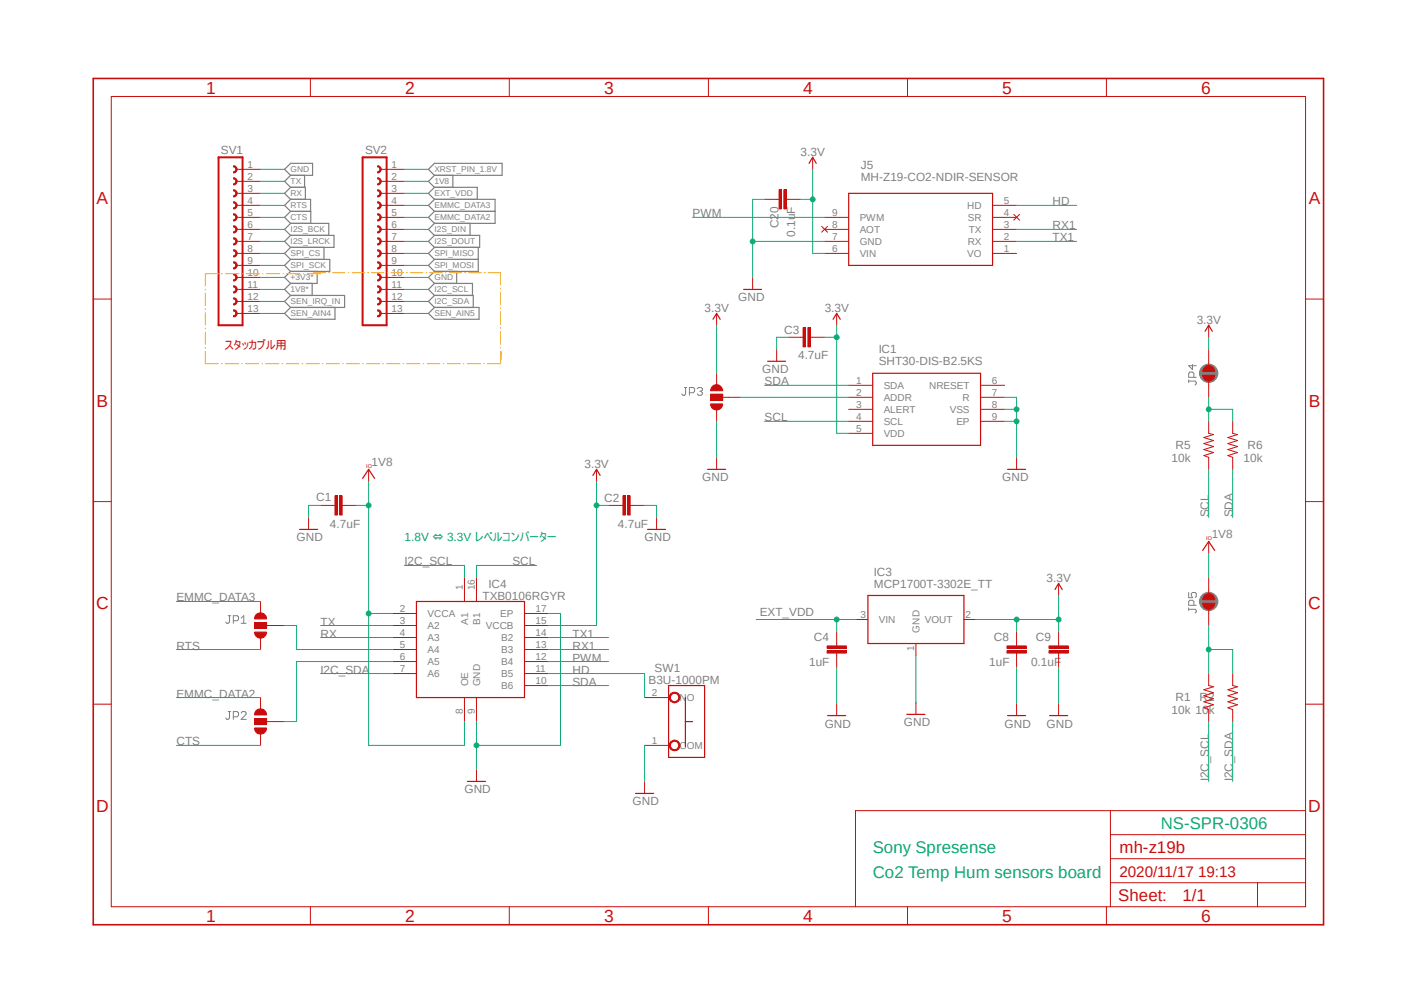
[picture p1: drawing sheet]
<svg xmlns="http://www.w3.org/2000/svg" width="297mm" height="210mm" viewBox="0 0 297 210" stroke-linecap="round" stroke-linejoin="round" font-family="sans-serif">
<path d="M19.2 16.3l261.2 179.8M280.4 16.3l-261.2 179.8" fill="none" stroke="#fff" stroke-width=".21"/>
<g fill="none" stroke="#808080" stroke-width=".21">
<path d="M144.8 82h.5M145 82v1.3l-.2 .3h-.3l-.3-.3M145.8 83.1h.9l.2-.3v-.6l-.2-.2h-.9v1.6M147.5 82.2l.3-.2h.5l.3 .2v.3l-.3 .3M148 82.8h.3M148.3 82.8l.3 .3v.2l-.3 .3h-.5l-.3-.3M48.3 130.2h.5M48.6 130.2v1.4l-.3 .2h-.3l-.2-.2M49.4 131.3h.8l.3-.3v-.5l-.3-.3h-.8v1.6M51 131.8h1.1M51 130.7l.6-.5v1.6M48.3 150.5h.5"/>
<path d="M48.6 150.5v1.3l-.3 .3h-.3l-.2-.3M49.4 151.6h.8l.3-.3v-.5l-.3-.3h-.8v1.6M51 150.8l.3-.3h.5l.3 .3v.2l-1.1 1.1h1.1"/>
</g>
<circle cx="255.7" cy="79" r="1.94" fill="#808080"/>
<g fill="none" stroke="#808080" stroke-width=".21">
<path d="M252.3 77.1v1l-.8-.8h1.6M252.6 79.8v-.8l-.3-.3h-.6l-.2 .3v.8h1.6M251.5 80.6h1.3l.3 .3v.3l-.3 .2M251.5 80.3v.6"/>
<circle cx="255.7" cy="79" r="1.94"/>
</g>
<circle cx="255.7" cy="127.2" r="1.94" fill="#808080"/>
<g fill="none" stroke="#808080" stroke-width=".21">
<path d="M251.5 128.9h1.3l.3 .2v.3l-.3 .3M251.5 125.3v1.1h.8l-.3-.5v-.3l.3-.3h.5l.3 .3v.5l-.3 .3M251.5 128.6v.5M252.6 128v-.8l-.3-.2h-.6l-.2 .2v.8h1.6"/>
<circle cx="255.7" cy="127.2" r="1.94"/>
</g>
<g fill="none" stroke="#808080" stroke-width=".25">
<path d="M60.2 35.8l1.3-1.3h4.6v2.6h-4.6zM61.5 39.6h3.1v2.6M61.5 37.1l-1.3 1.3 1.3 1.2M61.5 39.6l-1.3 1.3 1.3 1.3M64.4 37.1v2.5M91.9 34.5h14.3v2.6h-14.3l-1.3-1.3zM91.9 37.1l-1.3 1.3 1.3 1.2M91.9 39.6h9.1v2.6M91.9 39.6l-1.3 1.3 1.3 1.3M95.8 37.1v2.5M61.5 54.9h8.3v2.5h-8.3M61.5 52.3l-1.3 1.3 1.3 1.3"/>
<path d="M61.5 49.8h9.2v2.5h-9.2M61.5 54.9l-1.3 1.2 1.3 1.3M61.5 42.2h4.2v2.5M61.5 44.7h4.2v2.5M61.5 47.2h8.1v2.6M61.5 42.2l-1.3 1.2 1.3 1.3M61.5 44.7l-1.3 1.3 1.3 1.2M61.5 47.2l-1.3 1.3 1.3 1.3M61.5 49.8l-1.3 1.3 1.3 1.2M61.5 57.4l-1.3 1.3 1.3 1.2M61.5 59.9l-1.3 1.3 1.3 1.3M66 59.9v2.6"/>
<path d="M67.1 57.4v2.5h-5.6M68.5 52.3v2.6M91.9 57.4l-1.3 1.3 1.3 1.2M91.9 59.9h8v2.6M91.9 49.8h9.6v2.5h-9.6M91.9 54.9h9.3M91.9 52.3l-1.3 1.3 1.3 1.3M91.9 54.9l-1.3 1.2 1.3 1.3M91.9 42.2l-1.3 1.2 1.3 1.3M91.9 42.2h12.8v5h-12.8M91.9 44.7h12.8M91.9 44.7l-1.3 1.3 1.3 1.2"/>
<path d="M91.9 47.2l-1.3 1.3 1.3 1.3M91.9 49.8l-1.3 1.3 1.3 1.2M91.9 59.9l-1.3 1.3 1.3 1.3M96.6 57.4v2.5M99.4 47.2v2.6M101.2 52.3v5.1h-9.3M61.5 62.5h11.4v2.5h-11.4M61.5 65l-1.3 1.3 1.3 1.2h9.4v-2.5M61.5 62.5l-1.3 1.3 1.3 1.2M91.9 62.5h8.2v2.5M91.9 62.5l-1.3 1.3 1.3 1.2M91.9 65h9.4v2.5h-9.4l-1.3-1.2z"/>
</g>
<g fill="none" stroke="#c90d0c" stroke-width=".21">
<path d="M65.7 16.6v3.8M107.7 16.6v3.8M149.9 16.6v3.8M192 16.6v3.8M234.1 16.6v3.8M23.5 20.4h252.7v171.4h-252.7zM19.7 63.2h3.8M276.2 63.2h3.8M78 99.3v2.5M19.7 106.1h3.8M65.3 109.4v2.6M138.9 109.4v2.6"/>
<path d="M276.2 106.1h3.8M19.7 148.9h3.8M223.9 148.8v2.5M276.2 148.9h3.8M100.8 162.7v2.6M234.9 171.4v20.4M234.9 176.5h41.3M276.2 171.4h-95.2v20.4M65.7 191.8v3.8M107.7 191.8v3.8M149.9 191.8v3.8M192 191.8v3.8"/>
<path d="M234.1 191.8v3.8M234.9 186.7h41.3M234.9 181.6h41.3M266 186.7v5.1"/>
</g>
<path d="M19.7 16.6h260.3v179h-260.3z" fill="none" stroke="#c90d0c" stroke-width=".34"/>
<path d="M63.4 112h3.8M76.7 101.2l1.3-1.9 1.2 1.9M137 112h3.8M222 151.3h3.8M98.9 165.3h3.8" fill="none" stroke="#c90d0c" stroke-width=".25"/>
<path d="M76.7 33.3h5.1" fill="none" stroke="#c90d0c" stroke-width=".42"/>
<path d="M79.9 40.1a.76 .76 0 0 1 .8 .8 .76 .76 0 0 1-.8 .8v-.3a.51 .51 0 0 0 .5-.5 .51 .51 0 0 0-.5-.5z" fill-rule="evenodd" fill="#c90d0c"/>
<path d="M79.9 40.1a.76 .76 0 0 1 .8 .8 .76 .76 0 0 1-.8 .8v-.3a.51 .51 0 0 0 .5-.5 .51 .51 0 0 0-.5-.5z" fill="none" stroke="#c90d0c" stroke-width=".21"/>
<path d="M79.9 37.6a.76 .76 0 0 1 .8 .8 .76 .76 0 0 1-.8 .7v-.2a.51 .51 0 0 0 .5-.5 .51 .51 0 0 0-.5-.6z" fill-rule="evenodd" fill="#c90d0c"/>
<path d="M79.9 37.6a.76 .76 0 0 1 .8 .8 .76 .76 0 0 1-.8 .7v-.2a.51 .51 0 0 0 .5-.5 .51 .51 0 0 0-.5-.6z" fill="none" stroke="#c90d0c" stroke-width=".21"/>
<path d="M79.9 35.1a.76 .76 0 0 1 .8 .7 .76 .76 0 0 1-.8 .8v-.3a.51 .51 0 0 0 .5-.5 .51 .51 0 0 0-.5-.5z" fill-rule="evenodd" fill="#c90d0c"/>
<path d="M79.9 35.1a.76 .76 0 0 1 .8 .7 .76 .76 0 0 1-.8 .8v-.3a.51 .51 0 0 0 .5-.5 .51 .51 0 0 0-.5-.5z" fill="none" stroke="#c90d0c" stroke-width=".21"/>
<path d="M79.9 45.2a.76 .76 0 0 1 .8 .8 .76 .76 0 0 1-.8 .7v-.2a.51 .51 0 0 0 .5-.5 .51 .51 0 0 0-.5-.5z" fill-rule="evenodd" fill="#c90d0c"/>
<path d="M79.9 45.2a.76 .76 0 0 1 .8 .8 .76 .76 0 0 1-.8 .7v-.2a.51 .51 0 0 0 .5-.5 .51 .51 0 0 0-.5-.5z" fill="none" stroke="#c90d0c" stroke-width=".21"/>
<path d="M79.9 42.7a.76 .76 0 0 1 .8 .7 .76 .76 0 0 1-.8 .8v-.3a.51 .51 0 0 0 .5-.5 .51 .51 0 0 0-.5-.5z" fill-rule="evenodd" fill="#c90d0c"/>
<path d="M79.9 42.7a.76 .76 0 0 1 .8 .7 .76 .76 0 0 1-.8 .8v-.3a.51 .51 0 0 0 .5-.5 .51 .51 0 0 0-.5-.5z" fill="none" stroke="#c90d0c" stroke-width=".21"/>
<path d="M79.9 52.8a.76 .76 0 0 1 .8 .8 .76 .76 0 0 1-.8 .8v-.3a.51 .51 0 0 0 .5-.5 .51 .51 0 0 0-.5-.5z" fill-rule="evenodd" fill="#c90d0c"/>
<path d="M79.9 52.8a.76 .76 0 0 1 .8 .8 .76 .76 0 0 1-.8 .8v-.3a.51 .51 0 0 0 .5-.5 .51 .51 0 0 0-.5-.5z" fill="none" stroke="#c90d0c" stroke-width=".21"/>
<path d="M79.9 50.3a.76 .76 0 0 1 .8 .8 .76 .76 0 0 1-.8 .7v-.2a.51 .51 0 0 0 .5-.5 .51 .51 0 0 0-.5-.6z" fill-rule="evenodd" fill="#c90d0c"/>
<path d="M79.9 50.3a.76 .76 0 0 1 .8 .8 .76 .76 0 0 1-.8 .7v-.2a.51 .51 0 0 0 .5-.5 .51 .51 0 0 0-.5-.6z" fill="none" stroke="#c90d0c" stroke-width=".21"/>
<path d="M79.9 47.8a.76 .76 0 0 1 .8 .7 .76 .76 0 0 1-.8 .8v-.3a.51 .51 0 0 0 .5-.5 .51 .51 0 0 0-.5-.5z" fill-rule="evenodd" fill="#c90d0c"/>
<path d="M79.9 47.8a.76 .76 0 0 1 .8 .7 .76 .76 0 0 1-.8 .8v-.3a.51 .51 0 0 0 .5-.5 .51 .51 0 0 0-.5-.5z" fill="none" stroke="#c90d0c" stroke-width=".21"/>
<path d="M79.9 57.9a.76 .76 0 0 1 .8 .8 .76 .76 0 0 1-.8 .7v-.2a.51 .51 0 0 0 .5-.5 .51 .51 0 0 0-.5-.5z" fill-rule="evenodd" fill="#c90d0c"/>
<path d="M79.9 57.9a.76 .76 0 0 1 .8 .8 .76 .76 0 0 1-.8 .7v-.2a.51 .51 0 0 0 .5-.5 .51 .51 0 0 0-.5-.5z" fill="none" stroke="#c90d0c" stroke-width=".21"/>
<path d="M79.9 55.4a.76 .76 0 0 1 .8 .7 .76 .76 0 0 1-.8 .8v-.3a.51 .51 0 0 0 .5-.5 .51 .51 0 0 0-.5-.5z" fill-rule="evenodd" fill="#c90d0c"/>
<path d="M79.9 55.4a.76 .76 0 0 1 .8 .7 .76 .76 0 0 1-.8 .8v-.3a.51 .51 0 0 0 .5-.5 .51 .51 0 0 0-.5-.5z" fill="none" stroke="#c90d0c" stroke-width=".21"/>
<path d="M79.9 65.5a.74 .74 0 0 1 .8 .8 .74 .74 0 0 1-.8 .7v-.2a.49 .49 0 0 0 .5-.5 .49 .49 0 0 0-.5-.5z" fill-rule="evenodd" fill="#c90d0c"/>
<path d="M79.9 65.5a.74 .74 0 0 1 .8 .8 .74 .74 0 0 1-.8 .7v-.2a.49 .49 0 0 0 .5-.5 .49 .49 0 0 0-.5-.5z" fill="none" stroke="#c90d0c" stroke-width=".21"/>
<path d="M79.9 63a.76 .76 0 0 1 .8 .8 .76 .76 0 0 1-.8 .7v-.2a.51 .51 0 0 0 .5-.5 .51 .51 0 0 0-.5-.6z" fill-rule="evenodd" fill="#c90d0c"/>
<path d="M79.9 63a.76 .76 0 0 1 .8 .8 .76 .76 0 0 1-.8 .7v-.2a.51 .51 0 0 0 .5-.5 .51 .51 0 0 0-.5-.6z" fill="none" stroke="#c90d0c" stroke-width=".21"/>
<path d="M79.9 60.5a.76 .76 0 0 1 .8 .7 .76 .76 0 0 1-.8 .8v-.3a.51 .51 0 0 0 .5-.5 .51 .51 0 0 0-.5-.5z" fill-rule="evenodd" fill="#c90d0c"/>
<g fill="none" stroke="#c90d0c" stroke-width=".21">
<path d="M80.5 35.8h5.1M80.5 38.4h5.1M80.5 40.9h5.1M80.5 43.4h5.1M80.5 46h5.1M80.5 48.5h5.1M80.5 51.1h5.1M80.5 53.6h5.1M80.5 56.1h5.1M80.5 58.7h5.1M79.9 60.5a.76 .76 0 0 1 .8 .7 .76 .76 0 0 1-.8 .8v-.3a.51 .51 0 0 0 .5-.5 .51 .51 0 0 0-.5-.5zM80.5 61.2h5.1"/>
<path d="M80.5 63.8h5.1M80.5 66.3h5.1M70.4 106.9h.5M72.4 106.9h.5"/>
</g>
<path d="M76.7 33.3v35.5h5.1v-35.5" fill="none" stroke="#c90d0c" stroke-width=".42"/>
<path d="M71.9 104.9h.5v4h-.5z" fill-rule="evenodd" fill="#c90d0c"/>
<path d="M71.9 104.9h.5v4h-.5z" fill="none" stroke="#c90d0c" stroke-width=".21"/>
<path d="M70.9 104.9h.5v4h-.5z" fill-rule="evenodd" fill="#c90d0c"/>
<path d="M67.8 106.9h2.6M70.9 104.9h.5v4h-.5zM72.9 106.9h2.5M131.3 106.9h.5M133.3 106.9h.5" fill="none" stroke="#c90d0c" stroke-width=".21"/>
<path d="M132.8 104.9h.5v4h-.5z" fill-rule="evenodd" fill="#c90d0c"/>
<path d="M132.8 104.9h.5v4h-.5z" fill="none" stroke="#c90d0c" stroke-width=".21"/>
<path d="M131.8 104.9h.5v4h-.5z" fill-rule="evenodd" fill="#c90d0c"/>
<path d="M128.7 106.9h2.6M131.8 104.9h.5v4h-.5zM133.8 106.9h2.6M223.9 136.1v.5M223.9 138.1v.5" fill="none" stroke="#c90d0c" stroke-width=".21"/>
<path d="M221.9 137.6h4.1v.5h-4.1z" fill-rule="evenodd" fill="#c90d0c"/>
<path d="M221.9 137.6h4.1v.5h-4.1z" fill="none" stroke="#c90d0c" stroke-width=".21"/>
<path d="M221.9 136.6h4.1v.5h-4.1z" fill-rule="evenodd" fill="#c90d0c"/>
<path d="M177 136.1v.5M177 138.1v.5M221.9 136.6h4.1v.5h-4.1zM223.9 133.6v2.5M223.9 138.6v2.6M177 148.8v2.5M193.8 148.5v2.6M215.1 148.8v2.5" fill="none" stroke="#c90d0c" stroke-width=".21"/>
<path d="M175.1 151.3h3.8M191.9 151.1h3.8M213.1 151.3h3.9" fill="none" stroke="#c90d0c" stroke-width=".25"/>
<path d="M175 137.6h4v.5h-4z" fill-rule="evenodd" fill="#c90d0c"/>
<path d="M175 137.6h4v.5h-4z" fill="none" stroke="#c90d0c" stroke-width=".21"/>
<path d="M175 136.6h4v.5h-4z" fill-rule="evenodd" fill="#c90d0c"/>
<path d="M175 136.6h4v.5h-4zM177 133.6v2.5M177 138.6v2.6M215.1 136.1v.5M215.1 138.1v.5" fill="none" stroke="#c90d0c" stroke-width=".21"/>
<path d="M213 137.6h4.1v.5h-4.1z" fill-rule="evenodd" fill="#c90d0c"/>
<path d="M213 137.6h4.1v.5h-4.1z" fill="none" stroke="#c90d0c" stroke-width=".21"/>
<path d="M213 136.6h4.1v.5h-4.1z" fill-rule="evenodd" fill="#c90d0c"/>
<path d="M181.1 131h2.5M193.8 136.1v2.5M203.9 131h2.6M213 136.6h4.1v.5h-4.1zM215.1 133.6v2.5M215.1 138.6v2.6" fill="none" stroke="#c90d0c" stroke-width=".21"/>
<path d="M183.6 125.9h20.3v10.2h-20.3z" fill="none" stroke="#c90d0c" stroke-width=".25"/>
<path d="M46.2 33.3h5.1" fill="none" stroke="#c90d0c" stroke-width=".42"/>
<path d="M49.4 40.1a.76 .76 0 0 1 .8 .8 .76 .76 0 0 1-.8 .8v-.3a.51 .51 0 0 0 .5-.5 .51 .51 0 0 0-.5-.5z" fill-rule="evenodd" fill="#c90d0c"/>
<path d="M49.4 40.1a.76 .76 0 0 1 .8 .8 .76 .76 0 0 1-.8 .8v-.3a.51 .51 0 0 0 .5-.5 .51 .51 0 0 0-.5-.5z" fill="none" stroke="#c90d0c" stroke-width=".21"/>
<path d="M49.4 37.6a.76 .76 0 0 1 .8 .8 .76 .76 0 0 1-.8 .7v-.2a.51 .51 0 0 0 .5-.5 .51 .51 0 0 0-.5-.6z" fill-rule="evenodd" fill="#c90d0c"/>
<path d="M49.4 37.6a.76 .76 0 0 1 .8 .8 .76 .76 0 0 1-.8 .7v-.2a.51 .51 0 0 0 .5-.5 .51 .51 0 0 0-.5-.6z" fill="none" stroke="#c90d0c" stroke-width=".21"/>
<path d="M49.4 35.1a.76 .76 0 0 1 .8 .7 .76 .76 0 0 1-.8 .8v-.3a.51 .51 0 0 0 .5-.5 .51 .51 0 0 0-.5-.5z" fill-rule="evenodd" fill="#c90d0c"/>
<path d="M49.4 35.1a.76 .76 0 0 1 .8 .7 .76 .76 0 0 1-.8 .8v-.3a.51 .51 0 0 0 .5-.5 .51 .51 0 0 0-.5-.5z" fill="none" stroke="#c90d0c" stroke-width=".21"/>
<path d="M49.4 45.2a.76 .76 0 0 1 .8 .8 .76 .76 0 0 1-.8 .7v-.2a.51 .51 0 0 0 .5-.5 .51 .51 0 0 0-.5-.5z" fill-rule="evenodd" fill="#c90d0c"/>
<path d="M49.4 45.2a.76 .76 0 0 1 .8 .8 .76 .76 0 0 1-.8 .7v-.2a.51 .51 0 0 0 .5-.5 .51 .51 0 0 0-.5-.5z" fill="none" stroke="#c90d0c" stroke-width=".21"/>
<path d="M49.4 42.7a.76 .76 0 0 1 .8 .7 .76 .76 0 0 1-.8 .8v-.3a.51 .51 0 0 0 .5-.5 .51 .51 0 0 0-.5-.5z" fill-rule="evenodd" fill="#c90d0c"/>
<path d="M49.4 42.7a.76 .76 0 0 1 .8 .7 .76 .76 0 0 1-.8 .8v-.3a.51 .51 0 0 0 .5-.5 .51 .51 0 0 0-.5-.5z" fill="none" stroke="#c90d0c" stroke-width=".21"/>
<path d="M49.4 52.8a.76 .76 0 0 1 .8 .8 .76 .76 0 0 1-.8 .8v-.3a.51 .51 0 0 0 .5-.5 .51 .51 0 0 0-.5-.5z" fill-rule="evenodd" fill="#c90d0c"/>
<path d="M49.4 52.8a.76 .76 0 0 1 .8 .8 .76 .76 0 0 1-.8 .8v-.3a.51 .51 0 0 0 .5-.5 .51 .51 0 0 0-.5-.5z" fill="none" stroke="#c90d0c" stroke-width=".21"/>
<path d="M49.4 50.3a.76 .76 0 0 1 .8 .8 .76 .76 0 0 1-.8 .7v-.2a.51 .51 0 0 0 .5-.5 .51 .51 0 0 0-.5-.6z" fill-rule="evenodd" fill="#c90d0c"/>
<path d="M49.4 50.3a.76 .76 0 0 1 .8 .8 .76 .76 0 0 1-.8 .7v-.2a.51 .51 0 0 0 .5-.5 .51 .51 0 0 0-.5-.6z" fill="none" stroke="#c90d0c" stroke-width=".21"/>
<path d="M49.4 47.8a.76 .76 0 0 1 .8 .7 .76 .76 0 0 1-.8 .8v-.3a.51 .51 0 0 0 .5-.5 .51 .51 0 0 0-.5-.5z" fill-rule="evenodd" fill="#c90d0c"/>
<path d="M49.4 47.8a.76 .76 0 0 1 .8 .7 .76 .76 0 0 1-.8 .8v-.3a.51 .51 0 0 0 .5-.5 .51 .51 0 0 0-.5-.5z" fill="none" stroke="#c90d0c" stroke-width=".21"/>
<path d="M49.4 57.9a.76 .76 0 0 1 .8 .8 .76 .76 0 0 1-.8 .7v-.2a.51 .51 0 0 0 .5-.5 .51 .51 0 0 0-.5-.5z" fill-rule="evenodd" fill="#c90d0c"/>
<path d="M49.4 57.9a.76 .76 0 0 1 .8 .8 .76 .76 0 0 1-.8 .7v-.2a.51 .51 0 0 0 .5-.5 .51 .51 0 0 0-.5-.5z" fill="none" stroke="#c90d0c" stroke-width=".21"/>
<path d="M49.4 55.4a.76 .76 0 0 1 .8 .7 .76 .76 0 0 1-.8 .8v-.3a.51 .51 0 0 0 .5-.5 .51 .51 0 0 0-.5-.5z" fill-rule="evenodd" fill="#c90d0c"/>
<path d="M49.4 55.4a.76 .76 0 0 1 .8 .7 .76 .76 0 0 1-.8 .8v-.3a.51 .51 0 0 0 .5-.5 .51 .51 0 0 0-.5-.5z" fill="none" stroke="#c90d0c" stroke-width=".21"/>
<path d="M49.4 65.5a.74 .74 0 0 1 .8 .8 .74 .74 0 0 1-.8 .7v-.2a.49 .49 0 0 0 .5-.5 .49 .49 0 0 0-.5-.5z" fill-rule="evenodd" fill="#c90d0c"/>
<path d="M49.4 65.5a.74 .74 0 0 1 .8 .8 .74 .74 0 0 1-.8 .7v-.2a.49 .49 0 0 0 .5-.5 .49 .49 0 0 0-.5-.5z" fill="none" stroke="#c90d0c" stroke-width=".21"/>
<path d="M49.4 63a.76 .76 0 0 1 .8 .8 .76 .76 0 0 1-.8 .7v-.2a.51 .51 0 0 0 .5-.5 .51 .51 0 0 0-.5-.6z" fill-rule="evenodd" fill="#c90d0c"/>
<path d="M49.4 63a.76 .76 0 0 1 .8 .8 .76 .76 0 0 1-.8 .7v-.2a.51 .51 0 0 0 .5-.5 .51 .51 0 0 0-.5-.6z" fill="none" stroke="#c90d0c" stroke-width=".21"/>
<path d="M49.4 60.5a.76 .76 0 0 1 .8 .7 .76 .76 0 0 1-.8 .8v-.3a.51 .51 0 0 0 .5-.5 .51 .51 0 0 0-.5-.5z" fill-rule="evenodd" fill="#c90d0c"/>
<g fill="none" stroke="#c90d0c" stroke-width=".21">
<path d="M50 35.8h5.1M50 38.4h5.1M50 40.9h5.1M50 43.4h5.1M50 46h5.1M50 48.5h5.1M50 51.1h5.1M50 53.6h5.1M50 56.1h5.1M50 58.7h5.1M49.4 60.5a.76 .76 0 0 1 .8 .7 .76 .76 0 0 1-.8 .8v-.3a.51 .51 0 0 0 .5-.5 .51 .51 0 0 0-.5-.5zM50 61.2h5.1"/>
<path d="M50 63.8h5.1M50 66.3h5.1"/>
</g>
<path d="M46.2 33.3v35.5h5.1v-35.5" fill="none" stroke="#c90d0c" stroke-width=".42"/>
<path d="M53.8 154h2.6a1.27 1.27 0 0 1-1.3 1.2 1.27 1.27 0 0 1-1.3-1.2z" fill-rule="evenodd" fill="#c90d0c"/>
<path d="M53.8 154h2.6a1.27 1.27 0 0 1-1.3 1.2 1.27 1.27 0 0 1-1.3-1.2z" fill="none" stroke="#c90d0c" stroke-width=".21"/>
<path d="M54.2 150.3a1.27 1.27 0 0 1 1.4-.3 1.27 1.27 0 0 1 .8 1.2h-2.6z" fill-rule="evenodd" fill="#c90d0c"/>
<path d="M53.8 152h2.6v1.2h-2.6zM54.2 150.3a1.27 1.27 0 0 1 1.4-.3 1.27 1.27 0 0 1 .8 1.2h-2.6zM56.4 152.6h1.3" fill="none" stroke="#c90d0c" stroke-width=".21"/>
<path d="M53.8 152h2.6v1.2h-2.6z" fill-rule="evenodd" fill="#c90d0c"/>
<path d="M53.8 152h2.6v1.2h-2.6zM55.1 147.5v2.6M55.1 155.1v2.5M57.7 152.6h2.5" fill="none" stroke="#c90d0c" stroke-width=".21"/>
<path d="M53.8 133.7h2.6a1.27 1.27 0 0 1-1.3 1.3 1.27 1.27 0 0 1-1.3-1.3z" fill-rule="evenodd" fill="#c90d0c"/>
<path d="M53.8 133.7h2.6a1.27 1.27 0 0 1-1.3 1.3 1.27 1.27 0 0 1-1.3-1.3z" fill="none" stroke="#c90d0c" stroke-width=".21"/>
<path d="M54.2 130a1.3 1.3 0 0 1 1.4-.3 1.3 1.3 0 0 1 .8 1.2h-2.6z" fill-rule="evenodd" fill="#c90d0c"/>
<path d="M53.8 131.7h2.6v1.2h-2.6zM54.2 130a1.3 1.3 0 0 1 1.4-.3 1.3 1.3 0 0 1 .8 1.2h-2.6zM56.4 132.3h1.3" fill="none" stroke="#c90d0c" stroke-width=".21"/>
<path d="M53.8 131.7h2.6v1.2h-2.6z" fill-rule="evenodd" fill="#c90d0c"/>
<path d="M164.3 42.2h.5M166.3 42.2h.5M126.2 99.3v2.5M53.8 131.7h2.6v1.2h-2.6zM55.1 127.2v2.6M55.1 134.8v2.6M57.7 132.3h2.5M223.9 123.4v2.5" fill="none" stroke="#c90d0c" stroke-width=".21"/>
<path d="M125.4 100.5l.8-1.2 .8 1.2M223.2 124.7l.7-1.3 .8 1.3" fill="none" stroke="#c90d0c" stroke-width=".25"/>
<path d="M165.8 40.1h.5v4.1h-.5z" fill-rule="evenodd" fill="#c90d0c"/>
<path d="M165.8 40.1h.5v4.1h-.5z" fill="none" stroke="#c90d0c" stroke-width=".21"/>
<path d="M164.8 40.1h.5v4.1h-.5z" fill-rule="evenodd" fill="#c90d0c"/>
<g fill="none" stroke="#c90d0c" stroke-width=".21">
<path d="M159.2 58.7v2.5M161.8 42.2h2.5M164.8 40.1h.5v4.1h-.5zM166.8 42.2h2.6M173.8 47.9l1.2 1.2M174.5 53.6h5M174.5 51.1h5M174.5 48.5h5M174.5 46h5M175 47.9l-1.2 1.2M210 53.6h5.1M210 51.1h5.1"/>
<path d="M210 48.5h5.1M210 46h5.1M210 43.4h5.1M214.5 45.3l1.2 1.3M215.7 45.3l-1.2 1.3M136.4 157.6h5M136.4 147.5h5"/>
</g>
<path d="M179.5 40.9h30.5v15.2h-30.5zM157.3 61.2h3.8M141.4 145h7.7v15.2h-7.7zM145 147.5v10.4M145 152.6h1.5" fill="none" stroke="#c90d0c" stroke-width=".25"/>
<path d="M141.9 146.7a1.15 1.15 0 0 1 1.8 .2 1.15 1.15 0 0 1-.7 1.7 1.15 1.15 0 0 1-1.4-1.1h.2a.87 .87 0 0 1 1.2-.8 .87 .87 0 0 1 .3 1.4 .87 .87 0 0 1-1.4-.2l-.1-.4h-.2z" fill-rule="evenodd" fill="#c90d0c"/>
<path d="M141.9 146.7a1.15 1.15 0 0 1 1.8 .2 1.15 1.15 0 0 1-.7 1.7 1.15 1.15 0 0 1-1.4-1.1h.2a.87 .87 0 0 1 1.2-.8 .87 .87 0 0 1 .3 1.4 .87 .87 0 0 1-1.4-.2l-.1-.4h-.2z" fill="none" stroke="#c90d0c" stroke-width=".21"/>
<path d="M141.9 156.8a1.15 1.15 0 0 1 1.8 .3 1.15 1.15 0 0 1-.7 1.7 1.15 1.15 0 0 1-1.4-1.2h.2a.87 .87 0 0 1 1.2-.8 .87 .87 0 0 1 .3 1.4 .87 .87 0 0 1-1.4-.2l-.1-.4h-.2z" fill-rule="evenodd" fill="#c90d0c"/>
<path d="M171.9 33.3v2.5M179.5 81.5h5.1M179.5 84h5.1M179.5 86.6h5.1M179.5 89.1h5.1M179.5 91.7h5.1M207.4 81.5h5.1M207.4 84h5.1M207.4 86.6h5.1M207.4 89.1h5.1M141.9 156.8a1.15 1.15 0 0 1 1.8 .3 1.15 1.15 0 0 1-.7 1.7 1.15 1.15 0 0 1-1.4-1.2h.2a.87 .87 0 0 1 1.2-.8 .87 .87 0 0 1 .3 1.4 .87 .87 0 0 1-1.4-.2l-.1-.4h-.2zM136.4 165.3v2.5" fill="none" stroke="#c90d0c" stroke-width=".21"/>
<path d="M171.2 34.5l.7-1.2 .8 1.2M184.6 79h22.8v15.2h-22.8zM134.5 167.8h3.8" fill="none" stroke="#c90d0c" stroke-width=".25"/>
<path d="M150.3 85.4h2.6a1.27 1.27 0 0 1-1.3 1.3 1.27 1.27 0 0 1-1.3-1.3z" fill-rule="evenodd" fill="#c90d0c"/>
<path d="M150.3 85.4h2.6a1.27 1.27 0 0 1-1.3 1.3 1.27 1.27 0 0 1-1.3-1.3z" fill="none" stroke="#c90d0c" stroke-width=".21"/>
<path d="M150.7 81.7a1.27 1.27 0 0 1 1.4-.3 1.27 1.27 0 0 1 .8 1.2h-2.6z" fill-rule="evenodd" fill="#c90d0c"/>
<path d="M150.3 83.4h2.6v1.3h-2.6zM150.7 81.7a1.27 1.27 0 0 1 1.4-.3 1.27 1.27 0 0 1 .8 1.2h-2.6zM152.9 84h1.2" fill="none" stroke="#c90d0c" stroke-width=".21"/>
<path d="M150.3 83.4h2.6v1.3h-2.6z" fill-rule="evenodd" fill="#c90d0c"/>
<path d="M151.6 66.3v2.5M151.6 79v2.5M169.4 71.3h.5M171.4 71.3h.5M177 66.3v2.5M150.3 83.4h2.6v1.3h-2.6zM151.6 86.6v2.5M151.6 96.7v2.6M154.1 84h2.6M215.1 96.7v2.6" fill="none" stroke="#c90d0c" stroke-width=".21"/>
<path d="M150.8 67.5l.8-1.2 .8 1.2M176.2 67.5l.8-1.2 .8 1.2M149.7 99.3h3.8M213.1 99.3h3.9" fill="none" stroke="#c90d0c" stroke-width=".25"/>
<path d="M170.9 69.3h.5v4.1h-.5z" fill-rule="evenodd" fill="#c90d0c"/>
<path d="M170.9 69.3h.5v4.1h-.5z" fill="none" stroke="#c90d0c" stroke-width=".21"/>
<path d="M169.9 69.3h.5v4.1h-.5z" fill-rule="evenodd" fill="#c90d0c"/>
<g fill="none" stroke="#c90d0c" stroke-width=".21">
<path d="M164.3 73.9v2.5M166.8 71.3h2.6M169.9 69.3h.5v4.1h-.5zM171.9 71.3h2.6M255.7 89.1v2.6l1 .2-2 .6 2 .7-2 .6 2 .6-2 .7 2 .6-2 .7 1 .3v2.6M260.8 89.1v2.6l1 .2-2 .6 2 .7-2 .6 2 .6-2 .7 2 .6-2 .7 1 .3v2.6M83 129.8h5.1M83 132.3h5.1M83 134.8h5.1M83 137.4h5.1M83 139.9h5.1M98.3 122.1v5.1"/>
<path d="M100.8 122.1v5.1M111 129.8h5M111 132.3h5M111 134.8h5M111 137.4h5M111 139.9h5M83 142.5h5.1M98.3 147.5v5.1M100.8 147.5v5.1M111 142.5h5M111 145h5"/>
</g>
<path d="M162.4 76.4h3.8M88.1 127.2h22.9v20.3h-22.9z" fill="none" stroke="#c90d0c" stroke-width=".25"/>
<path d="M254.8 77.7a1.25 1.25 0 0 1 1.4-.3 1.25 1.25 0 0 1 .8 1.2h-2.6z" fill-rule="evenodd" fill="#c90d0c"/>
<path d="M254.8 77.7a1.25 1.25 0 0 1 1.4-.3 1.25 1.25 0 0 1 .8 1.2h-2.6z" fill="none" stroke="#c90d0c" stroke-width=".21"/>
<path d="M254.4 79.3h2.6a1.27 1.27 0 0 1-1.3 1.3 1.27 1.27 0 0 1-1.3-1.3z" fill-rule="evenodd" fill="#c90d0c"/>
<path d="M254.4 79.3h2.6a1.27 1.27 0 0 1-1.3 1.3 1.27 1.27 0 0 1-1.3-1.3zM255.7 68.8v2.5M255.7 73.9v3.4M255.7 80.6v3.4" fill="none" stroke="#c90d0c" stroke-width=".21"/>
<path d="M254.9 70.1l.8-1.3 .8 1.3" fill="none" stroke="#c90d0c" stroke-width=".25"/>
<path d="M254.8 125.9a1.27 1.27 0 0 1 1.4-.3 1.27 1.27 0 0 1 .8 1.2h-2.6l.2-.6z" fill-rule="evenodd" fill="#c90d0c"/>
<path d="M254.8 125.9a1.27 1.27 0 0 1 1.4-.3 1.27 1.27 0 0 1 .8 1.2h-2.6l.2-.6z" fill="none" stroke="#c90d0c" stroke-width=".21"/>
<path d="M254.4 127.6h2.6a1.27 1.27 0 0 1-1.3 1.3 1.27 1.27 0 0 1-1.3-1.3z" fill-rule="evenodd" fill="#c90d0c"/>
<path d="M255.7 114.5v2.6M254.4 127.6h2.6a1.27 1.27 0 0 1-1.3 1.3 1.27 1.27 0 0 1-1.3-1.3zM255.7 122.1v3.5M255.7 128.9v3.4M255.7 142.5v2.5l1 .2-2 .7 2 .6-2 .7 2 .6-2 .6 2 .7-2 .6 1 .4v2.5M260.8 142.5v2.5l1 .2-2 .7 2 .6-2 .7 2 .6-2 .6 2 .7-2 .6 1 .4v2.5" fill="none" stroke="#c90d0c" stroke-width=".21"/>
<path d="M254.4 116.4l1.3-1.9 1.3 1.9" fill="none" stroke="#c90d0c" stroke-width=".25"/>
<path d="M55.1 35.8h5.1M85.6 58.7h5M159.2 51.1h15.3M159.2 42.2v16.5M67.8 106.9h-2.5v2.5M136.4 106.9h2.5v2.5M193.8 138.6v10.2M177 141.2v7.6M215.1 141.2v7.6M223.9 141.2v7.6" fill="none" stroke="#0dab76" stroke-width=".21"/>
<circle cx="159.2" cy="51.1" r=".51" fill="#0dab76"/>
<g fill="none" stroke="#0dab76" stroke-width=".21">
<path d="M159.2 42.2h2.6M151.6 89.1v7.6M212.5 86.6h2.6v10.1M212.5 89.1h2.6M136.4 157.6v7.7"/>
<circle cx="159.2" cy="51.1" r=".51"/>
</g>
<circle cx="215" cy="89.1" r=".51" fill="#0dab76"/>
<g fill="none" stroke="#0dab76" stroke-width=".21">
<path d="M212.5 84h2.6v2.6"/>
<circle cx="215" cy="89.1" r=".51"/>
</g>
<circle cx="215" cy="86.6" r=".51" fill="#0dab76"/>
<g fill="none" stroke="#0dab76" stroke-width=".21">
<path d="M166.8 71.3h-2.5v2.6M116 129.8h2.6v27.8h-17.8M100.8 152.6v10.1"/>
<circle cx="215" cy="86.6" r=".51"/>
</g>
<circle cx="100.8" cy="157.6" r=".51" fill="#0dab76"/>
<g fill="none" stroke="#0dab76" stroke-width=".21">
<path d="M55.1 53.6h5.1M55.1 56.1h5.1M85.6 53.6h5M85.6 56.1h5M75.4 106.9h2.6M78 101.8v28"/>
<circle cx="100.8" cy="157.6" r=".51"/>
</g>
<circle cx="78" cy="106.9" r=".51" fill="#0dab76"/>
<g fill="none" stroke="#0dab76" stroke-width=".21">
<path d="M78 129.8v27.8"/>
<circle cx="78" cy="106.9" r=".51"/>
</g>
<circle cx="78" cy="129.8" r=".51" fill="#0dab76"/>
<g fill="none" stroke="#0dab76" stroke-width=".21">
<path d="M55.1 38.4h5.1M85.6 38.4h5M85.6 35.8h5M55.1 43.4h5.1M55.1 46h5.1M55.1 48.5h5.1M55.1 51.1h5.1M55.1 40.9h5.1M85.6 43.4h5M85.6 46h5M85.6 48.5h5M85.6 51.1h5"/>
<path d="M85.6 40.9h5M55.1 63.8h5.1M55.1 66.3h5.1M85.6 61.2h5M85.6 63.8h5M85.6 66.3h5M85.6 119.6h12.7v2.5M37.3 127.2h17.8M37.3 137.4h17.8M67.8 132.3h15.2M67.8 134.8h15.2M78 129.8h5"/>
<path d="M160 131h21.1M177 131v2.6M37.3 157.6h17.8M37.3 147.5h17.8M67.8 142.5h15.2M98.3 152.6v5h-20.3M255.7 152.6v12.7M260.8 152.6v12.7"/>
<circle cx="78" cy="129.8" r=".51"/>
</g>
<circle cx="177" cy="131" r=".51" fill="#0dab76"/>
<g fill="none" stroke="#0dab76" stroke-width=".21">
<path d="M55.1 58.7h5.1M55.1 61.2h5.1M126.2 101.8v30.5M126.2 106.9h2.5"/>
<circle cx="177" cy="131" r=".51"/>
</g>
<circle cx="126.2" cy="106.9" r=".51" fill="#0dab76"/>
<g fill="none" stroke="#0dab76" stroke-width=".21">
<path d="M116 132.3h10.2M206.5 131h8.6M223.9 125.9v7.7"/>
<circle cx="126.2" cy="106.9" r=".51"/>
</g>
<circle cx="223.9" cy="131" r=".51" fill="#0dab76"/>
<g fill="none" stroke="#0dab76" stroke-width=".21">
<path d="M223.9 131h-8.8v2.6"/>
<circle cx="223.9" cy="131" r=".51"/>
</g>
<circle cx="215" cy="131" r=".51" fill="#0dab76"/>
<g fill="none" stroke="#0dab76" stroke-width=".21">
<path d="M171.9 35.8v17.8h2.6M169.4 42.2h2.5"/>
<circle cx="215" cy="131" r=".51"/>
</g>
<circle cx="171.9" cy="42.2" r=".51" fill="#0dab76"/>
<g fill="none" stroke="#0dab76" stroke-width=".21">
<path d="M151.6 68.8v10.2M174.5 71.3h2.5M177 68.8v22.9h2.5"/>
<circle cx="171.9" cy="42.2" r=".51"/>
</g>
<circle cx="177" cy="71.3" r=".51" fill="#0dab76"/>
<g fill="none" stroke="#0dab76" stroke-width=".21">
<path d="M146.5 46h28M215.1 43.4h12.7M215.1 48.5h12.7M215.1 51.1h12.7M255.7 71.3v2.6M156.7 84h22.8M161.8 81.5h17.7M161.8 89.1h17.7M255.7 84v5.1M255.7 99.3v10.1M255.7 86.6h5.1v2.5M260.8 99.3v10.1"/>
<path d="M113.5 119.6h-12.7v2.5M60.2 132.3h2.5v5.1h20.3M83 139.9h-20.3v12.7h-2.5M116 139.9h12.7M116 137.4h12.7M116 134.8h12.7M116 142.5h20.4v5M116 145h12.7"/>
<circle cx="177" cy="71.3" r=".51"/>
</g>
<circle cx="255.7" cy="86.6" r=".51" fill="#0dab76"/>
<g fill="none" stroke="#0dab76" stroke-width=".21">
<path d="M255.7 117.1v5M255.7 132.3v10.2M255.7 137.4h5.1v5.1"/>
<circle cx="255.7" cy="86.6" r=".51"/>
</g>
<circle cx="255.7" cy="137.4" r=".51" fill="#0dab76"/>
<circle cx="255.7" cy="137.4" r=".51" fill="none" stroke="#0dab76" stroke-width=".21"/>
<g fill="none" stroke="#ffba08" stroke-width=".21">
<path d="M46.2 57.9h-2.8v2.6M46.9 57.9h.2M47.8 57.9h2.7M51.2 57.9h.2M52.1 57.9h2.8M55.5 57.9h.2M56.3 57.9h2.9M59.9 57.9h.1M60.7 57.9h2.8M64.2 57.9h.1M65 57.9h2.8M66.3 57.7h2.6"/>
<path d="M69.6 57.7h.1M70.4 57.7h2.6M73.7 57.7h.1M74.5 57.7h2.6M77.8 57.7h.1M78.6 57.7h2.6M81.9 57.7h.1M82.7 57.7h2.6M86 57.7h.1M86.8 57.7h2.7M90.1 57.7h.2M90.9 57.7h2.7"/>
<path d="M94.2 57.7h.2M95 57.7h2.7M98.3 57.7h.2M99.2 57.7h2.6M102.4 57.7h.2M103.3 57.7h2.6v2.6M43.4 74.3v2.6h2.8M43.4 61.2v.1M43.4 62v2.6M43.4 65.3v.1M43.4 66.1v2.6M43.4 69.4v.2"/>
<path d="M43.4 70.2v2.6M43.4 73.5v.2M46.9 76.9h.1M47.7 76.9h2.8M51.1 76.9h.2M51.9 76.9h2.8M55.4 76.9h.1M56.2 76.9h2.8M59.6 76.9h.2M60.5 76.9h2.7M63.9 76.9h.2M64.7 76.9h2.8"/>
<path d="M68.2 76.9h.1M69 76.9h2.8M72.5 76.9h.1M73.3 76.9h2.7M76.7 76.9h.2M77.6 76.9h2.7M81 76.9h.1M81.8 76.9h2.8M85.3 76.9h.1M86.1 76.9h2.7M89.5 76.9h.2M90.3 76.9h2.8"/>
<path d="M93.8 76.9h.1M94.6 76.9h2.8M98 76.9h.2M98.8 76.9h2.8M102.3 76.9h.1M103.1 76.9h2.8M105.9 61v.1M105.9 61.8v2.7M105.9 65.2v.1M105.9 66v2.6M105.9 69.3v.1M105.9 70.1v2.7"/>
<path d="M105.9 73.4v.2M105.9 74.3v2.6M106.1 74.4l-.2 2.5"/>
</g>
<g font-size="3.7" fill="#c90d0c">
<text x="43.6" y="19.8">1</text>
<text x="85.7" y="19.8">2</text>
<text x="127.8" y="19.8">3</text>
<text x="169.9" y="19.8">4</text>
<text x="212" y="19.8">5</text>
<text x="254.1" y="19.8">6</text>
<text x="20.4" y="43.1">A</text>
<text x="276.9" y="43.1">A</text>
<text x="20.4" y="86">B</text>
<text x="276.9" y="86">B</text>
<text x="20.3" y="128.8">C</text>
<text x="276.8" y="128.8">C</text>
<text x="20.3" y="171.7">D</text>
<text x="276.8" y="171.7">D</text>
<text x="43.6" y="195">1</text>
<text x="85.7" y="195">2</text>
<text x="127.8" y="195">3</text>
<text x="169.9" y="195">4</text>
<text x="212" y="195">5</text>
<text x="254.1" y="195">6</text>
</g>
<g font-size="3.6" fill="#0dab76">
<text x="245.5" y="175.4">NS-SPR-0306</text>
<text x="184.6" y="185.6">Co2 Temp Hum sensors board</text>
<text x="184.6" y="180.5">Sony Spresense</text>
</g>
<g font-size="3.6" fill="#c90d0c">
<text x="236.8" y="180.3">mh-z19b</text>
<text x="236.6" y="190.6">Sheet:</text>
<text x="250.1" y="190.5">1/1</text>
</g>
<text font-size="3.2" fill="#c90d0c" x="236.8" y="185.4">2020/11/17 19:13</text>
<g font-size="2.5" fill="#808080">
<text x="46.7" y="32.5">SV1</text>
<text x="77.2" y="32.5">SV2</text>
<text x="169.4" y="33">3.3V</text>
<text x="182.1" y="35.8">J5</text>
<text x="182.1" y="38.4">MH-Z19-CO2-NDIR-SENSOR</text>
<text x="146.5" y="46">PWM</text>
<text x="222.7" y="43.4">HD</text>
<text x="164.7" y="48.3" transform="rotate(-90 164.7 48.3)">C20</text>
<text x="168.2" y="50" transform="rotate(-90 168.2 50)">0.1uF</text>
<text x="222.7" y="48.5">RX1</text>
<text x="222.7" y="51.1">TX1</text>
<text x="156.2" y="63.8">GND</text>
<text x="149.1" y="66">3.3V</text>
<text x="165.9" y="70.7">C3</text>
<text x="174.5" y="66">3.3V</text>
<text x="253.2" y="68.6">3.3V</text>
<text x="168.8" y="76">4.7uF</text>
<text x="185.9" y="77.3">SHT30-DIS-B2.5KS</text>
<text x="185.9" y="74.8">IC1</text>
<text x="161.2" y="79">GND</text>
<text x="161.8" y="81.5">SDA</text>
<text x="161.8" y="89.1">SCL</text>
<text x="248.7" y="95">R5</text>
<text x="263.9" y="95">R6</text>
<text x="78.6" y="98.5">1V8</text>
<text x="123.7" y="99">3.3V</text>
<text x="148.5" y="101.8">GND</text>
<text x="212" y="101.8">GND</text>
<text x="247.8" y="97.7">10k</text>
<text x="263.1" y="97.7">10k</text>
<text x="66.9" y="106">C1</text>
<text x="127.8" y="106.3">C2</text>
<text x="69.8" y="111.6">4.7uF</text>
<text x="130.7" y="111.6">4.7uF</text>
<text x="255.7" y="109.4" transform="rotate(-90 255.7 109.4)">SCL</text>
<text x="256.3" y="113.8">1V8</text>
<text x="260.8" y="109.4" transform="rotate(-90 260.8 109.4)">SDA</text>
<text x="62.7" y="114.5">GND</text>
<text x="85.6" y="119.6">I2C_SCL</text>
<text x="108.4" y="119.6">SCL</text>
<text x="136.3" y="114.5">GND</text>
<text x="103.3" y="124.3">IC4</text>
<text x="184.9" y="124.3">MCP1700T-3302E_TT</text>
<text x="184.9" y="121.8">IC3</text>
<text x="221.4" y="123.1">3.3V</text>
<text x="37.3" y="127.2">EMMC_DATA3</text>
<text x="102.1" y="126.8">TXB0106RGYR</text>
<text x="160.7" y="130.3">EXT_VDD</text>
<text x="37.3" y="137.4">RTS</text>
<text x="67.8" y="132.3">TX</text>
<text x="67.8" y="134.8">RX</text>
<text x="121.1" y="137.4">RX1</text>
<text x="121.1" y="134.8">TX1</text>
<text x="172.2" y="135.5">C4</text>
<text x="210.3" y="135.5">C8</text>
<text x="219.1" y="135.5">C9</text>
<text x="67.8" y="142.5">I2C_SDA</text>
<text x="121.1" y="142.5">HD</text>
<text x="121.1" y="139.9">PWM</text>
<text x="138.5" y="142.1">SW1</text>
<text x="171.2" y="140.8">1uF</text>
<text x="209.2" y="140.8">1uF</text>
<text x="218.1" y="140.8">0.1uF</text>
<text x="37.3" y="147.5">EMMC_DATA2</text>
<text x="121.1" y="145">SDA</text>
<text x="137.2" y="144.6">B3U-1000PM</text>
<text x="248.7" y="148.3">R1</text>
<text x="253.7" y="148.3">R2</text>
<text x="174.5" y="153.9">GND</text>
<text x="191.2" y="153.6">GND</text>
<text x="212.5" y="153.9">GND</text>
<text x="221.4" y="153.9">GND</text>
<text x="247.8" y="151.1">10k 10k</text>
<text x="37.3" y="157.7">CTS</text>
<text x="98.3" y="167.8">GND</text>
<text x="255.7" y="165.3" transform="rotate(-90 255.7 165.3)">I2C_SCL</text>
<text x="260.8" y="165.3" transform="rotate(-90 260.8 165.3)">I2C_SDA</text>
<text x="133.8" y="170.4">GND</text>
</g>
<text font-size="2.5" fill="#c90d0c" x="47.5" y="73.9">スタッカブル用</text>
<text font-size="2.5" fill="#0dab76" x="85.6" y="114.5">1.8V ⇔ 3.3V レベルコンバーター</text>
<g font-size="2.1" fill="#808080">
<text x="52.4" y="35.4">1</text>
<text x="82.8" y="35.4">1</text>
<text x="52.4" y="38">2</text>
<text x="52.4" y="40.5">3</text>
<text x="82.8" y="38">2</text>
<text x="82.8" y="40.5">3</text>
<text x="52.4" y="43.1">4</text>
<text x="52.4" y="45.6">5</text>
<text x="82.8" y="43.1">4</text>
<text x="82.8" y="45.6">5</text>
<text x="176" y="45.6">9</text>
<text x="181.9" y="46.7">PWM</text>
<text x="204.6" y="44.2">HD</text>
<text x="204.7" y="46.7">SR</text>
<text x="212.3" y="45.6">4</text>
<text x="212.3" y="43.1">5</text>
<text x="52.4" y="48.1">6</text>
<text x="52.4" y="50.7">7</text>
<text x="52.4" y="53.2">8</text>
<text x="82.8" y="48.1">6</text>
<text x="82.8" y="50.7">7</text>
<text x="82.8" y="53.2">8</text>
<text x="176" y="53.2">6</text>
<text x="176" y="50.7">7</text>
<text x="176" y="48.1">8</text>
<text x="181.9" y="51.8">GND</text>
<text x="181.9" y="49.3">AOT</text>
<text x="204.7" y="51.8">RX</text>
<text x="204.9" y="49.3">TX</text>
<text x="212.3" y="53.2">1</text>
<text x="212.3" y="50.7">2</text>
<text x="212.3" y="48.1">3</text>
<text x="52.4" y="55.8">9</text>
<text x="52.4" y="58.3">10</text>
<text x="82.8" y="55.8">9</text>
<text x="82.8" y="58.3">10</text>
<text x="181.9" y="54.4">VIN</text>
<text x="204.6" y="54.4">VO</text>
<text x="52.4" y="60.8">11</text>
<text x="52.4" y="63.4">12</text>
<text x="52.4" y="65.9">13</text>
<text x="82.8" y="60.8">11</text>
<text x="82.8" y="63.4">12</text>
<text x="82.8" y="65.9">13</text>
<text x="181.1" y="81.2">1</text>
<text x="181.1" y="83.7">2</text>
<text x="186.9" y="82.3">SDA</text>
<text x="196.6" y="82.3">NRESET</text>
<text x="209.8" y="81.2">6</text>
<text x="209.8" y="83.7">7</text>
<text x="181.1" y="86.2">3</text>
<text x="181.1" y="88.8">4</text>
<text x="186.9" y="84.8">ADDR</text>
<text x="186.9" y="87.3">ALERT</text>
<text x="186.9" y="89.9">SCL</text>
<text x="200.9" y="87.3">VSS</text>
<text x="202.3" y="89.9">EP</text>
<text x="203.6" y="84.8">R</text>
<text x="209.8" y="86.2">8</text>
<text x="209.8" y="88.8">9</text>
<text x="181.1" y="91.3">5</text>
<text x="186.9" y="92.4">VDD</text>
<text x="97.9" y="124.9" transform="rotate(-90 97.9 124.9)">1</text>
<text x="100.5" y="124.9" transform="rotate(-90 100.5 124.9)">16</text>
<text x="84.6" y="129.4">2</text>
<text x="84.6" y="131.9">3</text>
<text x="90.5" y="130.5">VCCA</text>
<text x="105.8" y="130.5">EP</text>
<text x="113.3" y="131.9">15</text>
<text x="113.3" y="129.4">17</text>
<text x="182" y="130.6">3</text>
<text x="185.9" y="131.8">VIN</text>
<text x="195.7" y="131.8">VOUT</text>
<text x="204.3" y="130.6">2</text>
<text x="84.6" y="134.5">4</text>
<text x="84.6" y="137">5</text>
<text x="90.5" y="133.1">A2</text>
<text x="90.5" y="135.6">A3</text>
<text x="99" y="132.1" transform="rotate(-90 99 132.1)">A1</text>
<text x="101.6" y="132.1" transform="rotate(-90 101.6 132.1)">B1</text>
<text x="102.8" y="133.1">VCCB</text>
<text x="106" y="135.6">B2</text>
<text x="113.3" y="137">13</text>
<text x="113.3" y="134.5">14</text>
<text x="193.4" y="137.6" transform="rotate(-90 193.4 137.6)">1</text>
<text x="194.5" y="133.8" transform="rotate(-90 194.5 133.8)">GND</text>
<text x="84.6" y="139.5">6</text>
<text x="84.6" y="142.1">7</text>
<text x="90.5" y="138.1">A4</text>
<text x="90.5" y="140.7">A5</text>
<text x="90.5" y="143.2">A6</text>
<text x="106" y="143.2">B5</text>
<text x="106" y="140.7">B4</text>
<text x="106" y="138.1">B3</text>
<text x="113.3" y="142.1">11</text>
<text x="113.3" y="139.5">12</text>
<text x="99" y="145.2" transform="rotate(-90 99 145.2)">OE</text>
<text x="101.6" y="145.2" transform="rotate(-90 101.6 145.2)">GND</text>
<text x="106" y="145.8">B6</text>
<text x="113.3" y="144.6">10</text>
<text x="137.9" y="147.2">2</text>
<text x="143.8" y="148.3">NO</text>
<text x="97.9" y="151" transform="rotate(-90 97.9 151)">8</text>
<text x="100.5" y="151" transform="rotate(-90 100.5 151)">9</text>
<text x="137.9" y="157.3">1</text>
<text x="143.8" y="158.4">COM</text>
</g>
<g font-size="1.8" fill="#808080">
<text x="61.5" y="36.4">GND</text>
<text x="61.5" y="39">TX</text>
<text x="61.5" y="41.5">RX</text>
<text x="91.9" y="39">1V8</text>
<text x="91.9" y="36.4">XRST_PIN_1.8V</text>
<text x="91.9" y="41.5">EXT_VDD</text>
<text x="61.5" y="44.1">RTS</text>
<text x="61.5" y="46.6">CTS</text>
<text x="91.9" y="44.1">EMMC_DATA3</text>
<text x="91.9" y="46.6">EMMC_DATA2</text>
<text x="61.5" y="49.1">I2S_BCK</text>
<text x="61.5" y="51.7">I2S_LRCK</text>
<text x="91.9" y="49.1">I2S_DIN</text>
<text x="91.9" y="51.7">I2S_DOUT</text>
<text x="61.5" y="54.2">SPI_CS</text>
<text x="61.5" y="56.8">SPI_SCK</text>
<text x="61.5" y="59.3">+3V3*</text>
<text x="91.9" y="59.3">GND</text>
<text x="91.9" y="54.2">SPI_MISO</text>
<text x="91.9" y="56.8">SPI_MOSI</text>
<text x="61.5" y="64.4">SEN_IRQ_IN</text>
<text x="61.5" y="61.8">1V8*</text>
<text x="91.9" y="61.8">I2C_SCL</text>
<text x="91.9" y="64.4">I2C_SDA</text>
<text x="61.5" y="66.9">SEN_AIN4</text>
<text x="91.9" y="66.9">SEN_AIN5</text>
</g>
<g font-size="1.1" fill="#c90d0c">
<text x="77.5" y="99">IO</text>
<text x="255.2" y="114.3">IO</text>
</g>
</svg>
